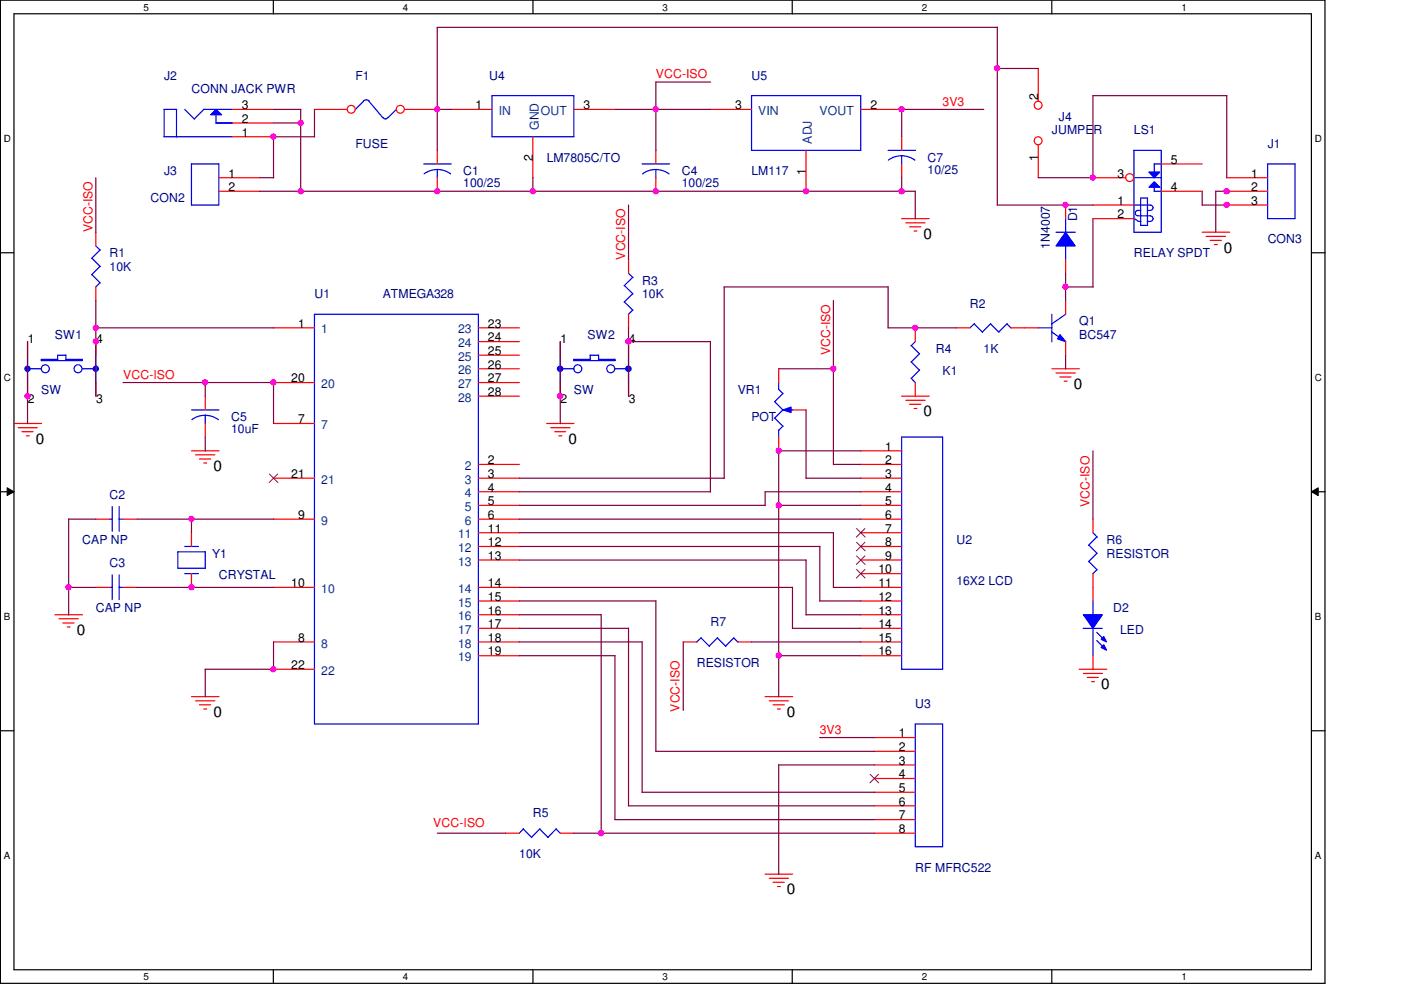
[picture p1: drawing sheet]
<svg xmlns="http://www.w3.org/2000/svg" width="297mm" height="210mm" viewBox="0 0 297 210" stroke-linecap="round" stroke-linejoin="round" font-family="sans-serif">
<path d="M.1 0h280.8v208.5h-280.8zM3 2.9h275v202.7h-275z" fill="none" stroke="#000" stroke-width=".25"/>
<g fill="#fff">
<path d="M30.4 .3h1.2v2.4h-1.2z"/>
<path d="M30.4 205.9h1.2v2.3h-1.2z"/>
</g>
<path d="M58 0v2.9M58 205.6v2.9" fill="none" stroke="#000" stroke-width=".25"/>
<g fill="#fff">
<path d="M85.4 .3h1.2v2.4h-1.2z"/>
<path d="M85.4 205.9h1.2v2.3h-1.2z"/>
</g>
<path d="M113 0v2.9M113 205.6v2.9" fill="none" stroke="#000" stroke-width=".25"/>
<g fill="#fff">
<path d="M140.5 .3h1.1v2.4h-1.1z"/>
<path d="M140.5 205.9h1.1v2.3h-1.1z"/>
</g>
<path d="M168 0v2.9M168 205.6v2.9" fill="none" stroke="#000" stroke-width=".25"/>
<g fill="#fff">
<path d="M195.4 .3h1.2v2.4h-1.2z"/>
<path d="M195.4 205.9h1.2v2.3h-1.2z"/>
</g>
<path d="M223 0v2.9M223 205.6v2.9" fill="none" stroke="#000" stroke-width=".25"/>
<g fill="#fff">
<path d="M250.5 .3h1.1v2.4h-1.1z"/>
<path d="M250.5 205.9h1.1v2.3h-1.1z"/>
<path d="M.8 28.2h1.5v2.4h-1.5z"/>
<path d="M278.8 28.2h1.4v2.4h-1.4z"/>
<path d="M.8 78.9h1.5v2.3h-1.5z"/>
<path d="M278.8 78.9h1.4v2.3h-1.4z"/>
</g>
<path d="M.1 53.6h2.9M278 53.6h2.9" fill="none" stroke="#000" stroke-width=".25"/>
<g fill="#fff">
<path d="M.8 129.6h1.4v2.3h-1.4z"/>
<path d="M278.8 129.6h1.3v2.3h-1.3z"/>
</g>
<path d="M.1 104.3h2.9M278 104.3h2.9" fill="none" stroke="#000" stroke-width=".25"/>
<path d="M1.5 103.4l1.5 .9-1.5 .8zM278 104.3l1.5-.9v1.7z" fill="#000"/>
<path d="M1.5 103.4l1.5 .9-1.5 .8zM278 104.3l1.5-.9v1.7z" fill="none" stroke="#000" stroke-width=".21"/>
<g fill="#fff">
<path d="M.8 180.3h1.4v2.3h-1.4z"/>
<path d="M278.8 180.3h1.3v2.3h-1.3z"/>
</g>
<path d="M.1 154.9h2.9M278 154.9h2.9" fill="none" stroke="#000" stroke-width=".25"/>
<g fill="none" stroke="#f00" stroke-width=".25">
<path d="M46.4 37.7h8.7M150.6 23.2h8.7M170.9 31.9v8.7M182.5 23.2h8.7M191.2 29v2.9M191.2 34.8v2.9M260.1 37.7h8.7M46.4 40.6h8.7M133.3 55v3M191.2 46.4h5.8M192.1 47.2h4M192.9 48.1h2.3"/>
<path d="M193.8 49h.6M254.9 49.2h5.8M255.7 50.1h4.1M256.6 51h2.3M257.5 51.9h.6M260.1 40.6h8.7M260.1 43.5h8.7M58 69.5h8.7M101.4 78.2h8.7M101.4 69.5h8.7M101.4 72.4h8.7M101.4 75.3h8.7"/>
<path d="M133.3 66.6v2.9M194.1 69.5v2.9M223 78.2h5.9M223.9 79.1h4.1M224.7 79.9h2.4M3 89.8h5.8M3.8 90.7h4.1M4.7 91.5h2.3M5.6 92.4h.6M40.6 95.6h5.8M41.5 96.4h4M42.3 97.3h2.4"/>
<path d="M43.2 98.2h.6M58 89.8h8.7M58 81.1h8.7M101.4 84h8.7M101.4 81.1h8.7M101.4 98.5h8.7M115.9 89.8h5.8M116.8 90.7h4.1M117.6 91.5h2.3M118.5 92.4h.6M191.2 84h5.8M192.1 84.9h4"/>
<path d="M192.9 85.7h2.3M193.8 86.6h.6M194.1 81.1v2.9M225.6 80.8h.7M40.6 112.9v3M58 101.4h8.7M58 110.1h8.7M101.4 101.4h8.7M101.4 110.1h8.7M101.4 112.9h8.7M101.4 115.9h8.7M101.4 118.7h8.7"/>
<path d="M101.4 104.3h8.7M101.4 107.1h8.7M11.6 130.3h5.9M12.5 131.2h4.1M13.3 132.1h2.4M14.3 132.9h.6M20.3 124.5h2.9M26.1 124.5h2.9M40.6 121.6v2.9M58 124.5h8.7M58 136.1h8.7M101.4 130.3h8.7"/>
<path d="M101.4 124.5h8.7M101.4 136.1h8.7M101.4 127.4h8.7M101.4 133.2h8.7M101.4 139h8.7M40.6 147.7h5.8M41.5 148.6h4M42.3 149.4h2.4M43.2 150.3h.6M58 141.9h8.7M162.2 147.7h5.9M163.1 148.6h4.1"/>
<path d="M163.9 149.4h2.4M164.8 150.3h.6M228.8 141.9h5.9M229.7 142.8h4.1M230.5 143.6h2.4M231.4 144.5h.6M107.2 176.7h2.9M118.8 176.7h2.9M162.2 185.3h5.9M163.1 186.2h4.1M163.9 187.1h2.4M164.8 188h.6"/>
</g>
<g fill="none" stroke="#00f" stroke-width=".25">
<path d="M40.6 34.8h5.8v8.7h-5.8zM159.3 20.3h23.2v11.6h-23.2zM188.3 31.9h5.8M191.2 33l1.5 .3 1.3 .7M191.2 33l-1.5 .3-1.4 .7M191.2 33v1.8M268.8 34.8h5.8v11.6h-5.8zM133.3 58l.9 .8M134.2 58.8l-1.9 1.8M66.7 66.6h34.7v86.9h-34.7zM132.4 60.5l1.8 1.8M134.2 62.3l-1.9 1.8 1.9 1.7"/>
<path d="M134.2 65.7l-1 1M193.2 76.7l1.7 1.8M193.2 73.2l1.7 1.8M194.1 72.4l-.9 .9M195 78.4l-1.8 1.8M195 75l-1.8 1.8M193.2 80.2l.9 .9M37.7 117h5.8M37.7 117v3.5M39.2 115.9h2.9M43.5 117v3.5M23.2 124.5h.6"/>
<path d="M23.8 121.9v5.2M25.2 124.5h.9M25.3 121.9v5.2M37.7 120.5h5.9M39.2 121.6h2.9M111 175.8l1.7 1.8M111 175.7l-.9 1M114.4 175.8l1.8 1.8M114.5 175.7l-1.8 1.8M117.9 175.8l.9 .9M117.9 175.7l-1.7 1.8"/>
</g>
<path d="M57.1 100.5l1.8 1.8M58.9 100.5l-1.8 1.8" fill="none" stroke="#804000" stroke-width=".21"/>
<path d="M166 86.9l1.7-.6v1.2z" fill="#00f"/>
<g fill="none" stroke="#00f" stroke-width=".25">
<path d="M89.8 34.8h5.9M92.7 35.9l1.5 .3 1.3 .7M92.7 35.9l-1.5 .3-1.3 .7M92.7 35.9v1.8M5.8 78.2h3M5.8 75.3v5.9M8.8 76.5h8.7M8.8 76.2v.3M12.2 75.3h1.8M12.2 75.3v.9h-3.5M14 75.3l-.1 .9h3.5M17.4 76.2v.3"/>
<path d="M17.4 78.2h3M20.3 75.3v5.9M164.2 88.6l1.8 1.8M164.2 85.1l1.8 1.8M165.1 82.5l.9 .9M165.1 81.1v1.4M165.1 91.2v1.5M166 86.9l1.7-.6v1.2zM166 90.3l-.9 .9M166 86.9l-1.8 1.7M166 83.4l-1.8 1.8M167.4 86.9h.7"/>
<circle cx="9.6" cy="78.2" r=".85"/>
<circle cx="16.5" cy="78.2" r=".85"/>
</g>
<path d="M92.7 31.9v2.9M92.7 37.7v2.9M165.1 78.2v2.9M165.1 92.7v2.9M168 86.9h2.9" fill="none" stroke="#f00" stroke-width=".25"/>
<circle cx="20.3" cy="78.2" r=".56" fill="#00f"/>
<circle cx="20.3" cy="78.2" r=".56" fill="none" stroke="#00f" stroke-width=".25"/>
<circle cx="5.8" cy="78.2" r=".56" fill="#00f"/>
<g fill="none" stroke="#00f" stroke-width=".25">
<path d="M104.3 20.3h17.4v8.7h-17.4zM136.1 34.8h5.9M139.1 35.9l1.4 .3 1.4 .7M139.1 35.9l-1.6 .3-1.3 .7M139.1 35.9v1.8M19.5 58.2l1.7 1.8M20.3 52.2l.9 .8M21.2 53l-1.8 1.8 1.8 1.7M21.2 56.5l-1.8 1.8M21.2 59.9l-.9 1M223.9 49.2h4.1M225.9 46.3v2.9"/>
<path d="M225.9 52.1v2.9M205.7 69.5l.9-.9 1.7 1.8M210 68.7l1.8 1.7M210.1 68.6l-1.8 1.8M214.4 69.6l-.9-1-1.8 1.8M230.8 115.6l1.8 1.7M230.8 119l1.8 1.8M231.7 112.9l.9 1M232.6 113.8l-1.8 1.8M232.6 117.3l-1.8 1.8M232.6 120.8l-.9 .9"/>
<circle cx="5.8" cy="78.2" r=".56"/>
</g>
<g fill="none" stroke="#f00" stroke-width=".25">
<path d="M220.1 14.5v7M95.6 23.2h8.7M113 29v8.7M121.7 23.2h8.7M139.1 31.9v2.9M139.1 37.7v2.9M220.1 30.7v7M20.3 49.2v3M5.8 72.4v2.9M20.3 60.8v2.9M20.3 72.4v2.9M202.8 69.5h2.9"/>
<path d="M214.3 69.5h3M5.8 81.1v2.9M20.3 81.1v2.9M231.7 110.1v2.8M231.7 121.6v2.9"/>
<circle cx="220.1" cy="29.8" r=".84"/>
<circle cx="220.1" cy="22.3" r=".84"/>
</g>
<path d="M225.9 49.2l2.1 3h-4.1z" fill-rule="evenodd" fill="#00f"/>
<g fill="none" stroke="#00f" stroke-width=".25">
<path d="M225.9 49.2l2.1 3h-4.1zM118.7 78.2h3M118.8 75.3v5.9M121.7 76.5h8.7M125.1 75.3h1.8M125.1 75.3v.9h-3.5l.1 .3M126.9 75.3v.9h3.5M130.4 76.2v.3M130.4 78.2h2.9M133.3 75.3v5.9"/>
<circle cx="122.5" cy="78.2" r=".85"/>
<circle cx="129.5" cy="78.2" r=".85"/>
</g>
<path d="M225.9 43.5v2.9M225.9 55v3" fill="none" stroke="#f00" stroke-width=".25"/>
<circle cx="133.2" cy="78.2" r=".56" fill="#00f"/>
<circle cx="133.2" cy="78.2" r=".56" fill="none" stroke="#00f" stroke-width=".25"/>
<circle cx="118.8" cy="78.2" r=".56" fill="#00f"/>
<g fill="none" stroke="#00f" stroke-width=".25">
<path d="M148.6 135.3l1.8 1.7M148.7 135.2l-1 .9M152.1 135.3l1.8 1.7M152.1 135.2l-1.7 1.8M155.6 135.3l.9 .8M155.6 135.2l-1.8 1.8"/>
<circle cx="118.8" cy="78.2" r=".56"/>
</g>
<path d="M118.8 72.4v2.9M133.3 72.4v2.9M118.8 81.1v2.9M133.3 81.1v2.9M144.9 136.1h2.8M156.4 136.1h2.9" fill="none" stroke="#f00" stroke-width=".25"/>
<path d="M44.7 24.3l1.1-1.1 1.2 1.1z" fill="#00f"/>
<g fill="none" stroke="#00f" stroke-width=".25">
<path d="M34.8 23.2h2.7M34.8 23.2v5.8h14.5M37.4 23.2v5.8M39.2 23.2l2 2.1M43.2 23.2h6.1M43.3 23.2l-2.1 2M44.7 24.3l1.1-1.1 1.2 1.1zM45.8 26.1h3.5M45.8 24.3v1.8M40.6 86.9h5.8M43.5 88.1l1.5 .2 1.3 .7M43.5 88.1l-1.5 .2-1.3 .7"/>
<path d="M43.5 88.1v1.7M191.2 92.7h8.7v49.2h-8.7zM23.2 110.1h.6M23.8 107.4v5.2M25.2 110.1h.9M25.3 107.4v5.2M229.7 133.2h4M231.7 127.4v3M231.7 133.2v5.9"/>
</g>
<g fill="none" stroke="#f00" stroke-width=".25">
<path d="M49.3 23.2h8.7M49.3 26.1h8.7M49.3 29h8.7M43.5 84v2.9M43.5 89.8v2.9M182.5 95.6h8.7M182.5 98.5h8.7M20.3 110.1h2.9M26.1 110.1h2.9M182.5 110.1h8.7M182.5 101.4h8.7M182.5 104.3h8.7"/>
<path d="M182.5 107.1h8.7M182.5 112.9h8.7M182.5 115.9h8.7M182.5 118.7h8.7M182.5 121.6h8.7M182.5 124.5h8.7M182.5 127.4h8.7M182.5 130.3h8.7M182.5 133.2h8.7M182.5 136.1h8.7M182.5 139h8.7"/>
</g>
<path d="M181.6 112.1l1.8 1.8M181.6 115l1.8 1.8M181.6 117.9l1.8 1.8M183.4 112.1l-1.8 1.8M183.4 115l-1.8 1.8M183.4 117.9l-1.8 1.8M181.6 120.7l1.8 1.9M183.4 120.7l-1.8 1.9" fill="none" stroke="#804000" stroke-width=".21"/>
<path d="M229.7 130.3h4l-2 2.9z" fill-rule="evenodd" fill="#00f"/>
<path d="M229.7 130.3h4l-2 2.9z" fill="none" stroke="#00f" stroke-width=".25"/>
<path d="M234 136.7l.6 1.1-1.1-.5z" fill-rule="evenodd" fill="#00f"/>
<path d="M234 136.7l.6 1.1-1.1-.5z" fill="none" stroke="#00f" stroke-width=".25"/>
<path d="M234 135l.6 1.1-1.1-.5z" fill-rule="evenodd" fill="#00f"/>
<path d="M220.1 69.5h2.9M223 70.4l3 2.1M223 66.6v5.9M225.9 66.6l-2.9 2.1M232.5 134.1l1.8 1.7M232.5 135.8l1.8 1.8M234 135l.6 1.1-1.1-.5zM194.1 153.5h5.8v26h-5.8z" fill="none" stroke="#00f" stroke-width=".25"/>
<path d="M231.7 124.5v2.9M231.7 139v2.9M185.4 156.4h8.7M185.4 159.3h8.7M185.4 162.2h8.7M185.4 165.1h8.7M185.4 168h8.7M185.4 170.9h8.7M185.4 173.8h8.7M185.4 176.7h8.7" fill="none" stroke="#f00" stroke-width=".25"/>
<path d="M184.5 164.2l1.8 1.8M186.3 164.2l-1.9 1.8" fill="none" stroke="#804000" stroke-width=".21"/>
<path d="M224.7 71l1.2 1.4-1.7-.6z" fill="#00f"/>
<path d="M77 21.4l.6-.2 .7 .2M77.1 21.4l-1.8 1.8M78.2 21.4l2.9 3.5M81.2 24.9l.1 .1a.53 .53 0 0 0 .9-.1M84.1 23.2l-1.8 1.7M224.7 71l1.2 1.4-1.7-.6z" fill="none" stroke="#00f" stroke-width=".25"/>
<g fill="none" stroke="#f00" stroke-width=".25">
<path d="M66.7 23.2h6.9M85.8 23.2h6.9M217.3 69.5h2.8M225.9 63.7v2.9M225.9 72.4v2.9"/>
<circle cx="74.5" cy="23.2" r=".84"/>
<circle cx="84.9" cy="23.2" r=".84"/>
</g>
<path d="M244.7 38.5l1.2 1.2h-2.3z" fill="#00f"/>
<path d="M244.7 38.5l1.2 1.2h-2.3z" fill="none" stroke="#00f" stroke-width=".25"/>
<path d="M243.6 36.5h2.3l-1.2 1.2z" fill="#00f"/>
<g fill="none" stroke="#00f" stroke-width=".25">
<path d="M240.4 37.7h5.8M240.4 31.9h5.8v17.3h-5.8zM243.6 36.5h2.3l-1.2 1.2zM244.7 34.7v1.8M244.7 39.7v.9M244.7 34.8h1.5M240.4 46.4l.5 .3M240.4 43.5h3.5M241 46.6a.75 .75 0 0 0 .9 .3M241.2 44.6h.6M241.3 44.6a.57 .57 0 0 0-.6 .6 .57 .57 0 0 0 .6 .6h2.6M241.8 42h1.5"/>
<path d="M241.8 42v5.8h1.5M243.3 42v5.8M243.9 43.5a.57 .57 0 0 1 .6 .5 .57 .57 0 0 1-.6 .6h-.7M243.9 45.8a.59 .59 0 0 1 .6 .6 .59 .59 0 0 1-.6 .5h-.7M244.7 40.6h1.5"/>
</g>
<g fill="none" stroke="#f00" stroke-width=".25">
<path d="M231.7 37.7h7M246.2 34.8h8.7M231.7 43.5h8.7M231.7 46.4h8.7M246.2 40.6h8.7"/>
<circle cx="239.5" cy="37.7" r=".84"/>
</g>
<g fill="none" stroke="#800040" stroke-width=".25">
<path d="M92.7 5.8h118.8v37.7M92.7 5.8v26.1M139.1 17.4v14.5M139.1 17.4h11.6M211.4 14.5h8.7M20.3 37.7v11.6M55.1 37.7h2.9M58 29h8.7M58 29v8.7M58 26.1h5.8M58 23.2h5.8M63.8 23.2v17.4"/>
<path d="M66.7 23.2v5.8M92.7 23.2h3M113 37.6v3M130.4 23.2h20.3M191.2 23.2h17.4M191.2 23.2v5.8M191.2 37.7v2.9M220.1 37.7h11.7M260.1 20.3v17.4M260.1 20.3h-28.4v17.4M55.1 40.6h139M133.3 43.5v11.6"/>
<path d="M194.1 40.6v5.8M211.4 43.5h20.4M225.9 58v5.8M231.7 46.4v14.5M254.9 43.5h5.8M254.9 40.6v2.9M257.8 40.6h2.9M257.8 40.5v8.7M5.8 72.4v17.4M20.3 69.5h37.7M20.3 63.7v20.3M118.8 72.4v17.4"/>
<path d="M133.3 69.5v14.5M133.3 72.4h17.3v31.9M153.5 60.8h34.8M153.5 60.8v40.6M165.1 78.2h11.6M176.7 63.7v34.8M188.3 60.8v8.7h14.5M225.9 75.3v2.9M225.9 60.8h5.9M26.1 81.1h31.9M43.5 81.1v2.9M43.5 92.7v2.9"/>
<path d="M58 81.1v8.7M170.9 86.9v14.5M176.7 98.5h5.8M182.5 95.6h-17.4v52.1M231.7 95.6v14.5M14.6 110.1h5.8M14.6 110v20.4M29 110.1h29M40.6 110.1v2.9M110.1 112.9h66.6v11.6h5.8M110.1 110.1h72.4M110.1 107.1h52.2"/>
<path d="M110.1 104.3h40.6M110.1 118.7h60.8M110.1 115.9h63.8M110.1 101.4h43.5M165.1 107.1h17.4M170.9 118.7v11.7M170.9 101.4h11.6M173.8 115.9v11.6M182.5 104.3h-20.3v2.9M14.5 124.5h5.8M29 124.5h29M58 136.1v5.8"/>
<path d="M110.1 133.2h23.2v37.7M110.1 130.3h17.4M110.1 127.4h29M110.1 139h20.3M110.1 136.1h26M110.1 124.5h58M127.5 130.3v46.4M130.4 139v34.8M136.1 136.1v31.9h49.3M139.1 127.4v31.9M144.9 136.1v14.5M159.3 136.1h23.2"/>
<path d="M165.1 139h17.4M168 124.5v8.8M168 133.2h14.5M170.9 130.3h11.6M173.8 127.4h8.7M43.5 141.9h14.5M43.5 141.9v5.8M139 159.3h46.4M173.8 156.4h11.6M92.7 176.7h14.5M121.6 176.7h63.8M130.3 173.8h55.1"/>
<path d="M133.2 170.9h52.2M165.1 162.2h20.3M165.1 162.2v23.2"/>
</g>
<circle cx="57.9" cy="81.1" r=".56" fill="#f0f"/>
<circle cx="57.9" cy="81.1" r=".56" fill="none" stroke="#f0f" stroke-width=".25"/>
<circle cx="43.5" cy="81.1" r=".56" fill="#f0f"/>
<circle cx="43.5" cy="81.1" r=".56" fill="none" stroke="#f0f" stroke-width=".25"/>
<circle cx="20.3" cy="69.5" r=".56" fill="#f0f"/>
<circle cx="20.3" cy="69.5" r=".56" fill="none" stroke="#f0f" stroke-width=".25"/>
<circle cx="5.8" cy="84" r=".56" fill="#f0f"/>
<circle cx="5.8" cy="84" r=".56" fill="none" stroke="#f0f" stroke-width=".25"/>
<circle cx="20.3" cy="72.4" r=".56" fill="#f0f"/>
<circle cx="20.3" cy="72.4" r=".56" fill="none" stroke="#f0f" stroke-width=".25"/>
<circle cx="40.6" cy="124.5" r=".56" fill="#f0f"/>
<circle cx="40.6" cy="124.5" r=".56" fill="none" stroke="#f0f" stroke-width=".25"/>
<circle cx="40.6" cy="110" r=".56" fill="#f0f"/>
<circle cx="40.6" cy="110" r=".56" fill="none" stroke="#f0f" stroke-width=".25"/>
<circle cx="14.5" cy="124.5" r=".56" fill="#f0f"/>
<circle cx="14.5" cy="124.5" r=".56" fill="none" stroke="#f0f" stroke-width=".25"/>
<circle cx="57.9" cy="141.9" r=".56" fill="#f0f"/>
<circle cx="57.9" cy="141.9" r=".56" fill="none" stroke="#f0f" stroke-width=".25"/>
<circle cx="165.1" cy="139" r=".56" fill="#f0f"/>
<circle cx="165.1" cy="139" r=".56" fill="none" stroke="#f0f" stroke-width=".25"/>
<circle cx="165.1" cy="95.5" r=".56" fill="#f0f"/>
<circle cx="165.1" cy="95.5" r=".56" fill="none" stroke="#f0f" stroke-width=".25"/>
<circle cx="165.1" cy="107.1" r=".56" fill="#f0f"/>
<circle cx="165.1" cy="107.1" r=".56" fill="none" stroke="#f0f" stroke-width=".25"/>
<circle cx="176.7" cy="78.2" r=".56" fill="#f0f"/>
<circle cx="176.7" cy="78.2" r=".56" fill="none" stroke="#f0f" stroke-width=".25"/>
<circle cx="127.4" cy="176.6" r=".56" fill="#f0f"/>
<circle cx="127.4" cy="176.6" r=".56" fill="none" stroke="#f0f" stroke-width=".25"/>
<circle cx="118.8" cy="84" r=".56" fill="#f0f"/>
<circle cx="118.8" cy="84" r=".56" fill="none" stroke="#f0f" stroke-width=".25"/>
<circle cx="133.2" cy="72.4" r=".56" fill="#f0f"/>
<circle cx="133.2" cy="72.4" r=".56" fill="none" stroke="#f0f" stroke-width=".25"/>
<circle cx="225.9" cy="60.8" r=".56" fill="#f0f"/>
<circle cx="225.9" cy="60.8" r=".56" fill="none" stroke="#f0f" stroke-width=".25"/>
<circle cx="194" cy="69.5" r=".56" fill="#f0f"/>
<circle cx="194" cy="69.5" r=".56" fill="none" stroke="#f0f" stroke-width=".25"/>
<circle cx="225.9" cy="43.4" r=".56" fill="#f0f"/>
<circle cx="225.9" cy="43.4" r=".56" fill="none" stroke="#f0f" stroke-width=".25"/>
<circle cx="63.7" cy="26.1" r=".56" fill="#f0f"/>
<circle cx="63.7" cy="26.1" r=".56" fill="none" stroke="#f0f" stroke-width=".25"/>
<circle cx="63.7" cy="40.6" r=".56" fill="#f0f"/>
<circle cx="63.7" cy="40.6" r=".56" fill="none" stroke="#f0f" stroke-width=".25"/>
<circle cx="92.7" cy="23.2" r=".56" fill="#f0f"/>
<circle cx="92.7" cy="23.2" r=".56" fill="none" stroke="#f0f" stroke-width=".25"/>
<circle cx="92.7" cy="40.6" r=".56" fill="#f0f"/>
<circle cx="92.7" cy="40.6" r=".56" fill="none" stroke="#f0f" stroke-width=".25"/>
<circle cx="113" cy="40.6" r=".56" fill="#f0f"/>
<circle cx="113" cy="40.6" r=".56" fill="none" stroke="#f0f" stroke-width=".25"/>
<circle cx="139" cy="23.2" r=".56" fill="#f0f"/>
<circle cx="139" cy="23.2" r=".56" fill="none" stroke="#f0f" stroke-width=".25"/>
<circle cx="139" cy="40.6" r=".56" fill="#f0f"/>
<circle cx="139" cy="40.6" r=".56" fill="none" stroke="#f0f" stroke-width=".25"/>
<circle cx="170.9" cy="40.6" r=".56" fill="#f0f"/>
<circle cx="170.9" cy="40.6" r=".56" fill="none" stroke="#f0f" stroke-width=".25"/>
<circle cx="191.2" cy="40.6" r=".56" fill="#f0f"/>
<circle cx="191.2" cy="40.6" r=".56" fill="none" stroke="#f0f" stroke-width=".25"/>
<circle cx="191.2" cy="23.2" r=".56" fill="#f0f"/>
<circle cx="191.2" cy="23.2" r=".56" fill="none" stroke="#f0f" stroke-width=".25"/>
<circle cx="57.9" cy="29" r=".56" fill="#f0f"/>
<circle cx="57.9" cy="29" r=".56" fill="none" stroke="#f0f" stroke-width=".25"/>
<circle cx="211.4" cy="14.5" r=".56" fill="#f0f"/>
<circle cx="211.4" cy="14.5" r=".56" fill="none" stroke="#f0f" stroke-width=".25"/>
<circle cx="231.7" cy="37.6" r=".56" fill="#f0f"/>
<circle cx="231.7" cy="37.6" r=".56" fill="none" stroke="#f0f" stroke-width=".25"/>
<circle cx="260.1" cy="43.4" r=".56" fill="#f0f"/>
<circle cx="260.1" cy="43.4" r=".56" fill="none" stroke="#f0f" stroke-width=".25"/>
<circle cx="260.1" cy="40.6" r=".56" fill="#f0f"/>
<circle cx="260.1" cy="40.6" r=".56" fill="none" stroke="#f0f" stroke-width=".25"/>
<g font-size="3.2">
<text x="195.8" y="50.6">0</text>
<text x="259.5" y="53.6">0</text>
<text x="227.7" y="82.5">0</text>
<text x="195.8" y="88.3">0</text>
<text x="7.6" y="94.1">0</text>
<text x="120.5" y="94.1">0</text>
<text x="45.3" y="99.9">0</text>
<text x="16.3" y="134.6">0</text>
<text x="233.5" y="146.2">0</text>
<text x="45.3" y="152">0</text>
<text x="166.8" y="152">0</text>
<text x="166.8" y="189.6">0</text>
</g>
<g font-size="2.6" fill="#000080">
<text x="34.8" y="16.9">J2</text>
<text x="75.4" y="16.9">F1</text>
<text x="103.7" y="16.9">U4</text>
<text x="159.3" y="16.9">U5</text>
<text x="40.6" y="19.8">CONN JACK PWR</text>
<text x="223" y="28.4">JUMPER</text>
<text x="224.5" y="25.6">J4</text>
<text x="240.4" y="28.4">LS1</text>
<text x="75.4" y="31.4">FUSE</text>
<text x="115.9" y="34.2">LM7805C/TO</text>
<text x="196.7" y="34.2">C7</text>
<text x="268.8" y="31.4">J1</text>
<text x="34.8" y="37.1">J3</text>
<text x="98.2" y="37.1">C1</text>
<text x="98.2" y="39.8">100/25</text>
<text x="144.6" y="37.1">C4</text>
<text x="144.6" y="39.8">100/25</text>
<text x="159.3" y="37.1">LM117</text>
<text x="196.7" y="36.9">10/25</text>
<text x="31.9" y="42.9">CON2</text>
<text x="228.4" y="46.9" transform="rotate(-90 228.4 46.9)">D1</text>
<text x="222.6" y="52.7" transform="rotate(-90 222.6 52.7)">1N4007</text>
<text x="268.8" y="51.6">CON3</text>
<text x="23.2" y="54.5">R1</text>
<text x="23.2" y="57.4">10K</text>
<text x="240.4" y="54.5">RELAY SPDT</text>
<text x="66.7" y="63.2">U1</text>
<text x="81.1" y="63.2">ATMEGA328</text>
<text x="136.1" y="60.3">R3</text>
<text x="136.1" y="63.2">10K</text>
<text x="205.7" y="65.2">R2</text>
<text x="11.6" y="71.9">SW1</text>
<text x="124.6" y="71.9">SW2</text>
<text x="228.8" y="69">Q1</text>
<text x="228.8" y="71.9">BC547</text>
<text x="198.4" y="74.8">R4</text>
<text x="208.5" y="74.8">1K</text>
<text x="8.8" y="83.5">SW</text>
<text x="121.7" y="83.5">SW</text>
<text x="156.4" y="83.5">VR1</text>
<text x="199.9" y="79.4">K1</text>
<text x="49" y="89.3">C5</text>
<text x="159.3" y="89.3">POT</text>
<text x="49" y="91.9">10uF</text>
<text x="23.2" y="105.7">C2</text>
<text x="17.4" y="115.3">CAP NP</text>
<text x="45" y="118.2">Y1</text>
<text x="202.8" y="115.3">U2</text>
<text x="234.6" y="115.3">R6</text>
<text x="234.6" y="118.2">RESISTOR</text>
<text x="23.2" y="120.2">C3</text>
<text x="46.4" y="122.9">CRYSTAL</text>
<text x="202.8" y="124">16X2 LCD</text>
<text x="20.3" y="129.8">CAP NP</text>
<text x="236" y="129.8">D2</text>
<text x="150.6" y="132.7">R7</text>
<text x="237.5" y="134.5">LED</text>
<text x="147.7" y="141.4">RESISTOR</text>
<text x="194.1" y="150.1">U3</text>
<text x="113" y="173.2">R5</text>
<text x="110.1" y="181.9">10K</text>
<text x="194.1" y="184.8">RF MFRC522</text>
</g>
<g font-size="2.6" fill="#f00">
<text x="139.1" y="16.6">VCC-ISO</text>
<text x="199.9" y="22.4">3V3</text>
<text x="19.6" y="49.2" transform="rotate(-90 19.6 49.2)">VCC-ISO</text>
<text x="132.5" y="55" transform="rotate(-90 132.5 55)">VCC-ISO</text>
<text x="176" y="75.3" transform="rotate(-90 176 75.3)">VCC-ISO</text>
<text x="26.1" y="80.3">VCC-ISO</text>
<text x="231" y="107.4" transform="rotate(-90 231 107.4)">VCC-ISO</text>
<text x="144.1" y="150.9" transform="rotate(-90 144.1 150.9)">VCC-ISO</text>
<text x="173.8" y="155.6">3V3</text>
<text x="91.9" y="175.3">VCC-ISO</text>
</g>
<g font-size="2.6">
<text x="51.3" y="23.2">3</text>
<text x="100.8" y="23.2">1</text>
<text x="123.7" y="23.2">3</text>
<text x="155.9" y="23.2">3</text>
<text x="184.5" y="23.2">2</text>
<text x="220.1" y="21.2" transform="rotate(-90 220.1 21.2)">2</text>
<text x="51.3" y="26">2</text>
<text x="51.3" y="29">1</text>
<text x="112.9" y="34.1" transform="rotate(-90 112.9 34.1)">2</text>
<text x="220.1" y="34.1" transform="rotate(-90 220.1 34.1)">1</text>
<text x="248.2" y="34.7">5</text>
<text x="48.4" y="37.6">1</text>
<text x="48.4" y="40.5">2</text>
<text x="170.9" y="37" transform="rotate(-90 170.9 37)">1</text>
<text x="236.9" y="37.6">3</text>
<text x="248.2" y="40.5">4</text>
<text x="265.3" y="37.6">1</text>
<text x="265.3" y="40.5">2</text>
<text x="236.9" y="43.4">1</text>
<text x="236.9" y="46.3">2</text>
<text x="265.3" y="43.4">3</text>
<text x="63.2" y="69.5">1</text>
<text x="103.5" y="69.5">23</text>
<text x="5.9" y="72.7">1</text>
<text x="20.4" y="72.7">4</text>
<text x="103.5" y="72.4">24</text>
<text x="103.5" y="75.3">25</text>
<text x="118.8" y="72.7">1</text>
<text x="133.3" y="72.7">4</text>
<text x="61.8" y="81.1">20</text>
<text x="103.5" y="78.1">26</text>
<text x="103.5" y="81.1">27</text>
<text x="103.5" y="83.9">28</text>
<text x="5.9" y="85.5">2</text>
<text x="20.4" y="85.5">3</text>
<text x="63.2" y="89.7">7</text>
<text x="118.8" y="85.5">2</text>
<text x="133.3" y="85.5">3</text>
<text x="187.7" y="95.5">1</text>
<text x="61.8" y="101.3">21</text>
<text x="103.5" y="98.4">2</text>
<text x="103.5" y="101.3">3</text>
<text x="187.7" y="98.4">2</text>
<text x="187.7" y="101.3">3</text>
<text x="103.5" y="104.2">4</text>
<text x="103.5" y="107.1">5</text>
<text x="187.7" y="104.2">4</text>
<text x="187.7" y="107.1">5</text>
<text x="63.2" y="110">9</text>
<text x="103.5" y="112.9">11</text>
<text x="103.5" y="110">6</text>
<text x="187.7" y="110">6</text>
<text x="187.7" y="112.9">7</text>
<text x="103.5" y="115.8">12</text>
<text x="103.5" y="118.7">13</text>
<text x="187.7" y="115.8">8</text>
<text x="187.7" y="118.7">9</text>
<text x="61.8" y="124.5">10</text>
<text x="103.5" y="124.5">14</text>
<text x="186.3" y="121.6">10</text>
<text x="186.3" y="124.5">11</text>
<text x="103.5" y="127.4">15</text>
<text x="103.5" y="130.3">16</text>
<text x="186.3" y="127.4">12</text>
<text x="186.3" y="130.3">13</text>
<text x="63.2" y="136.1">8</text>
<text x="103.5" y="133.2">17</text>
<text x="103.5" y="136.1">18</text>
<text x="186.3" y="133.2">14</text>
<text x="186.3" y="136.1">15</text>
<text x="61.8" y="141.9">22</text>
<text x="103.5" y="139">19</text>
<text x="186.3" y="139">16</text>
<text x="190.6" y="156.3">1</text>
<text x="190.6" y="159.3">2</text>
<text x="190.6" y="162.1">3</text>
<text x="190.6" y="165">4</text>
<text x="190.6" y="167.9">5</text>
<text x="190.6" y="170.8">6</text>
<text x="190.6" y="173.7">7</text>
<text x="190.6" y="176.6">8</text>
</g>
<g font-size="2.6" fill="#004080">
<text x="105.7" y="24.4">IN</text>
<text x="114.2" y="27.6" transform="rotate(-90 114.2 27.6)">GND</text>
<text x="114.7" y="24.4">OUT</text>
<text x="160.8" y="24.4">VIN</text>
<text x="173.8" y="24.4">VOUT</text>
<text x="172.1" y="30.4" transform="rotate(-90 172.1 30.4)">ADJ</text>
<text x="68.1" y="70.7">1</text>
<text x="97.1" y="70.7">23</text>
<text x="97.1" y="73.6">24</text>
<text x="97.1" y="76.5">25</text>
<text x="68.1" y="82.3">20</text>
<text x="97.1" y="79.4">26</text>
<text x="97.1" y="82.3">27</text>
<text x="97.1" y="85.2">28</text>
<text x="68.1" y="91">7</text>
<text x="98.5" y="99.7">2</text>
<text x="68.1" y="102.6">21</text>
<text x="98.5" y="102.6">3</text>
<text x="98.5" y="105.5">4</text>
<text x="68.1" y="111.3">9</text>
<text x="98.5" y="108.3">5</text>
<text x="98.5" y="111.3">6</text>
<text x="97.1" y="114.1">11</text>
<text x="97.1" y="117.1">12</text>
<text x="97.1" y="119.9">13</text>
<text x="68.1" y="125.7">10</text>
<text x="97.1" y="125.7">14</text>
<text x="97.1" y="128.6">15</text>
<text x="97.1" y="131.5">16</text>
<text x="68.1" y="137.3">8</text>
<text x="97.1" y="134.4">17</text>
<text x="97.1" y="137.3">18</text>
<text x="68.1" y="143.1">22</text>
<text x="97.1" y="140.2">19</text>
</g>
<g font-size="2.1">
<text x="30.4" y="2.2">5</text>
<text x="85.4" y="2.2">4</text>
<text x="140.5" y="2.2">3</text>
<text x="195.4" y="2.2">2</text>
<text x="250.5" y="2.2">1</text>
<text x=".8" y="30.1">D</text>
<text x="278.8" y="30.1">D</text>
<text x=".8" y="80.8">C</text>
<text x="278.8" y="80.8">C</text>
<text x=".8" y="131.5">B</text>
<text x="278.8" y="131.5">B</text>
<text x=".8" y="182.2">A</text>
<text x="278.8" y="182.2">A</text>
<text x="30.4" y="207.8">5</text>
<text x="85.4" y="207.8">4</text>
<text x="140.5" y="207.8">3</text>
<text x="195.4" y="207.8">2</text>
<text x="250.5" y="207.8">1</text>
</g>
</svg>
